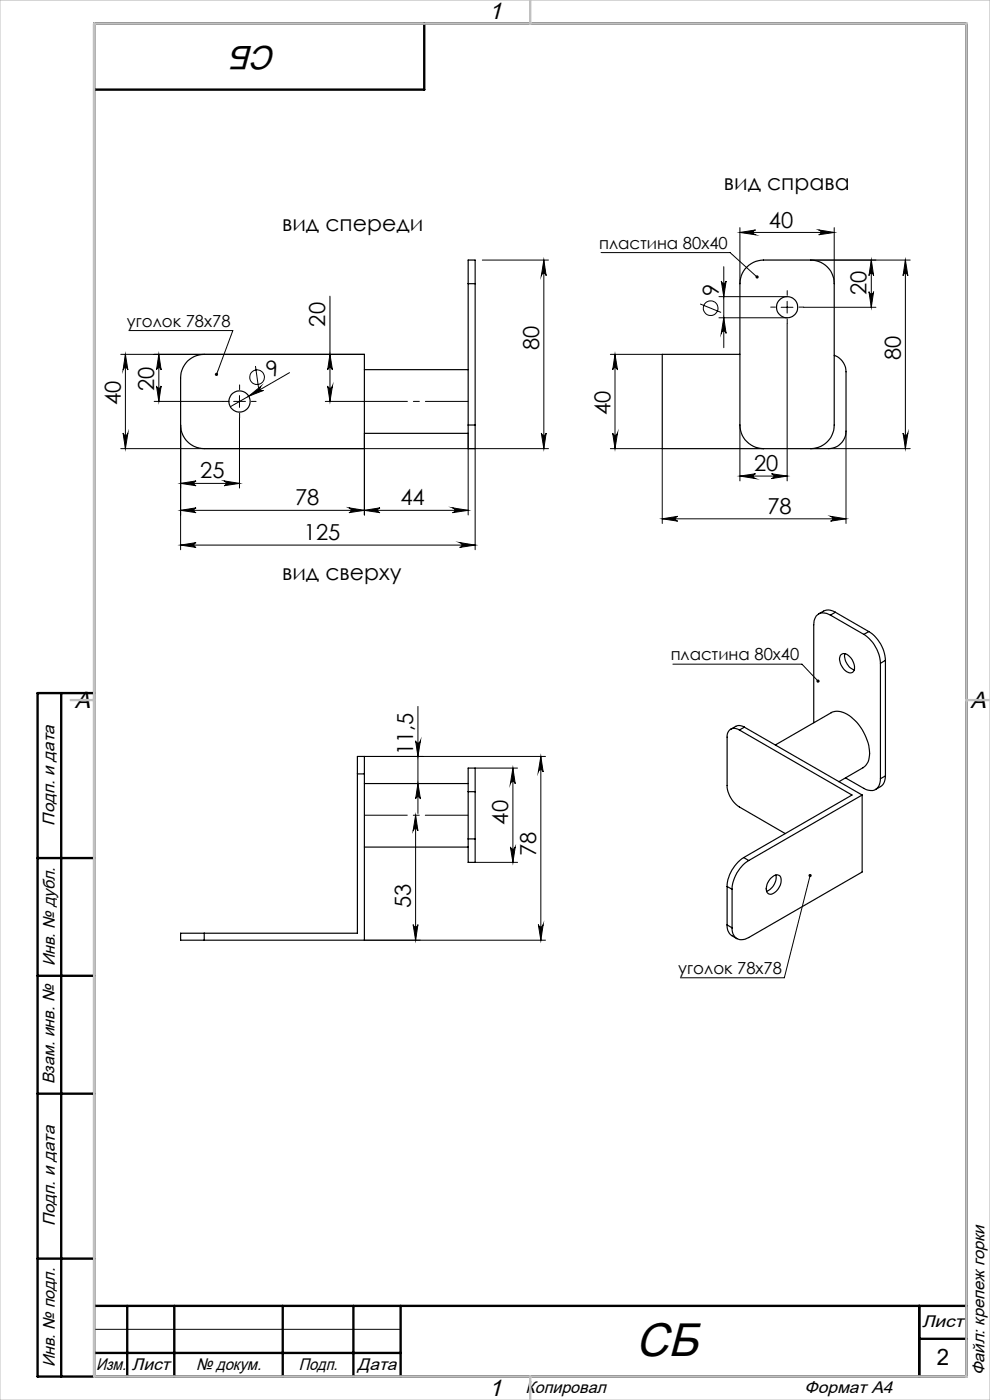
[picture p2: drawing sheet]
<svg xmlns="http://www.w3.org/2000/svg" width="210mm" height="297mm" viewBox="0 0 210 297" stroke-linecap="round" stroke-linejoin="round" font-family="sans-serif">
<g fill="none" stroke="#000" stroke-width=".21">
<path d="M102.3 55.2h14M115.4 55.2l.5 3.3a.51 .51 0 0 0-.6-.5 .51 .51 0 0 0-.5 .5zM115.4 55.2v40M127.5 53.6h27.4l5.7 5.2M153 59.6a.51 .51 0 0 0 .5 .5 .51 .51 0 0 0 .5-.5l-.5 3.3zM153.5 56.6v17.2M157 49.3l3.3-.5a.51 .51 0 0 0-.5 .5 .51 .51 0 0 0 .5 .5zM157 48.3v11.9M157 49.3h20M173.7 48.8l3.3 .5-3.3 .5a.51 .51 0 0 0 .4-.5 .51 .51 0 0 0-.4-.5zM177 48.3v11.9M184.8 55.2l.5 3.3a.49 .49 0 0 0-.5-.5 .49 .49 0 0 0-.5 .5z"/>
<path d="M184.8 55.2v10M192.1 55.2v40M192.1 55.2l.5 3.3a.51 .51 0 0 0-.5-.5 .51 .51 0 0 0-.5 .5zM193.1 55.2h-21.1M25.6 75.2h51.7M26.6 75.2l.5 3.3a.51 .51 0 0 0-.5-.5 .51 .51 0 0 0-.5 .5zM26.6 75.2v20M27.3 70.1h22.1l-3.5 9.3M33.7 75.2l.5 3.3a.49 .49 0 0 0-.5-.5 .49 .49 0 0 0-.5 .5zM33.7 75.2v10M54.2 77.6l.7 4.8M61.4 79.1l-12.5 7.2"/>
<path d="M70 75.2l.5 3.3a.51 .51 0 0 0-.5-.5 .51 .51 0 0 0-.5 .5zM70 62.8v22.4M129.5 75.2h11M130.5 75.2l.5 3.3a.51 .51 0 0 0-.5-.5 .51 .51 0 0 0-.5 .5zM130.5 75.2v20M148.5 64.5l4.5 1.8M152.5 62.9h14.5M152.5 67.4h14.5M153.5 67.4l.5 3.3a.51 .51 0 0 0-.5-.5 .51 .51 0 0 0-.5 .5zM165.7 65.2h2.5M167 63.9v2.5M167 68.7v33.3"/>
<path d="M170.5 65.2h15.3M184.3 61.9a.49 .49 0 0 0 .5 .4 .49 .49 0 0 0 .5-.4l-.5 3.3zM25.6 95.2h90.7M26.1 91.9a.51 .51 0 0 0 .5 .5 .51 .51 0 0 0 .5-.5l-.5 3.3zM32.7 85.2h14.6M33.2 81.9a.49 .49 0 0 0 .5 .4 .49 .49 0 0 0 .5-.4l-.5 3.3zM38.3 90.2v26.4M49.6 85.2h2.5M50.8 88.7v14.8M50.8 83.9v2.5M52.7 84.1l2.7-2.2a.52 .52 0 0 0-.2 .7 .52 .52 0 0 0 .7 .2zM69 85.2h8.3"/>
<path d="M69.5 81.9a.51 .51 0 0 0 .5 .4 .51 .51 0 0 0 .5-.4l-.5 3.3zM77.3 91.9v17.4M99.3 91.9v17.4M100.8 95.2v21.4M114.8 91.9a.51 .51 0 0 0 .5 .5 .51 .51 0 0 0 .6-.5l-.5 3.3zM129.5 95.2h11v15.9M130 91.9a.51 .51 0 0 0 .5 .5 .51 .51 0 0 0 .5-.5l-.5 3.3zM157 90.2v11.8M175.8 95.2h17.3M179.5 91.5v19.6M191.6 91.9a.51 .51 0 0 0 .5 .5 .51 .51 0 0 0 .5-.5l-.5 3.3zM38.3 115.6h62.5"/>
<path d="M38.3 108.3h61M38.3 102.5h12.5M38.3 115.6l3.3-.5a.51 .51 0 0 0-.5 .5 .51 .51 0 0 0 .5 .5zM38.3 108.3l3.3-.6a.51 .51 0 0 0-.5 .5 .51 .51 0 0 0 .5 .6zM38.3 102.5l3.3-.5a.51 .51 0 0 0-.5 .5 .51 .51 0 0 0 .5 .5zM47.5 102l3.3 .5-3.3 .5a.51 .51 0 0 0 .5-.5 .51 .51 0 0 0-.5-.5zM74 107.7l3.3 .6-3.3 .5a.51 .51 0 0 0 .5-.6 .51 .51 0 0 0-.5-.5zM77.3 108.3l3.3-.6a.51 .51 0 0 0-.5 .5 .51 .51 0 0 0 .5 .6zM96 107.7l3.3 .6-3.3 .5a.51 .51 0 0 0 .5-.6 .51 .51 0 0 0-.5-.5zM97.5 115.1l3.3 .5-3.3 .5a.51 .51 0 0 0 .5-.5 .51 .51 0 0 0-.5-.5zM140.5 110.1l3.3-.6a.51 .51 0 0 0-.5 .5 .51 .51 0 0 0 .5 .6zM140.5 110.1h39"/>
<path d="M157 101h10M157 101l3.3-.5a.51 .51 0 0 0-.5 .5 .51 .51 0 0 0 .5 .5zM163.7 100.5l3.3 .5-3.3 .5a.51 .51 0 0 0 .5-.5 .51 .51 0 0 0-.5-.5zM176.2 109.5l3.3 .6-3.3 .5a.51 .51 0 0 0 .4-.6 .51 .51 0 0 0-.4-.5zM88.2 157.2a.51 .51 0 0 0 .5 .4 .51 .51 0 0 0 .5-.4l-.5 3.3zM88.7 149.9v22.7M142.7 140.9h27.4l3.4 3.6M77.3 160.5h38.4M88.2 173l.5 3.2a.51 .51 0 0 0-.6-.4 .51 .51 0 0 0-.5 .4zM88.2 173v26.5M88.7 166.2l.5 3.3a.51 .51 0 0 0-.5-.5 .51 .51 0 0 0-.5 .5zM100.8 162.9h9"/>
<path d="M108.3 179.7a.51 .51 0 0 0 .5 .4 .51 .51 0 0 0 .5-.4l-.5 3.2zM108.8 162.9l.5 3.4a.51 .51 0 0 0-.5-.5 .51 .51 0 0 0-.5 .5zM108.8 162.9v20M114.7 160.5l.5 3.3a.51 .51 0 0 0-.5-.5 .51 .51 0 0 0-.5 .5zM114.7 160.5v39M77.3 199.5h38.4M87.6 196.1a.51 .51 0 0 0 .5 .5 .51 .51 0 0 0 .6-.5l-.5 3.4zM100.8 182.9h9M114.2 196.1a.51 .51 0 0 0 .5 .5 .51 .51 0 0 0 .5-.5l-.5 3.4zM171.8 185.7l-5.4 21.7h-22.1M20 282h65"/>
<circle cx="150.7" cy="65.4" r="1.55"/>
<circle cx="54.5" cy="80" r="1.56"/>
</g>
<path d="M164.5 65.2h-1M167 62.7v-1M167 67.7v1M169.5 65.2h1M48.3 85.2h-1M50.8 82.7v-1M50.8 87.7v1M53.3 85.2h1" fill="none" stroke="#000" stroke-width=".21" stroke-dasharray="15.2 1.3 1.3 1.3"/>
<path d="M77.3 85.2h22" fill="none" stroke="#000" stroke-width=".21" stroke-dasharray="15.2 1.3 1.3 1.3" stroke-dashoffset="6.1"/>
<path d="M77.3 172.9h22" fill="none" stroke="#000" stroke-width=".21" stroke-dasharray="15.2 1.3 1.3 1.3" stroke-dashoffset="6.2"/>
<g fill="none" stroke="#000" stroke-width=".25">
<path d="M39.8 76.6l1.3-.9 1.1-.4 1.1-.1h34v20h-34a5 5 0 0 1-5-5v-10.6l.5-1.6zM77.3 78.4h22M99.3 60.2v-5h1.5v5M99.3 60.2h1.5M99.3 60.2v30M100.8 60.2v30M157 75.2h-16.5v20h35.3a3.7 3.7 0 0 0 3.7-3.7v-12.6a3.7 3.7 0 0 0-2.5-3.5M77.3 91.9h22M99.3 90.2v5h1.5v-5M99.3 90.2h1.5M162 95.2a5.1 5.1 0 0 1-5-5v-30a5.1 5.1 0 0 1 5-5h10a5 5 0 0 1 5 5v30a5 5 0 0 1-5 5M176.1 130.5a2.15 2.15 0 0 0-2.5-.3 2.15 2.15 0 0 0-1 2.3v20.8"/>
<path d="M176.1 130.5l7.1 4.1M177.2 129.9l-1.5-.5a3.3 3.3 0 0 0-2.1 .8M177.2 129.9l-1.1 .6M177.2 129.9l7.1 4.1M178.3 139a1.35 1.35 0 0 1 2.1 .4 2.64 2.64 0 0 1 .5 3.2 1.72 1.72 0 0 1-2.2-1.1 2.57 2.57 0 0 1-.4-2.5zM179.2 138.7a3.3 3.3 0 0 0 2 3.4M183.2 134.6a8 8 0 0 1 3.6 6.1M184.3 134a7.6 7.6 0 0 1 3.5 6.1M184.3 134l-1.1 .6M20 147v145M156.8 154.9a1.6 1.6 0 0 0-1.8-.2 1.6 1.6 0 0 0-.8 1.7v10.2a5.8 5.8 0 0 0 2.6 4.6l9.8 5.6M156.8 154.9l23.9 13.8-22.9 13.2"/>
<path d="M157.9 154.3l-1-.4a2.78 2.78 0 0 0-1.9 .8M157.9 154.3l-1.1 .6M157.9 154.3l25 14.4M164.5 158l11.8-6.8a4.1 4.1 0 0 1 4.7 1.3 10.1 10.1 0 0 1 3.4 8.3l-.2 .8-.7 1-5.6 3.2M186.8 140.7v24.5M187.8 140.1l-1 .6M187.8 140.1v24.5M75.8 164.2v-3.7h1.5v3.7M75.8 164.2h1.5M75.8 164.2v33.8h-32.5M77.3 164.2v35.3h-34M77.3 179.7h22"/>
<path d="M77.3 166.2h22M99.3 168v-5.1h1.5v5.1M99.3 178v4.9h1.5v-4.9M99.3 168v10M99.3 168h1.5M99.3 178h1.5M100.8 168v10M179.4 165l3.8 2.2a2.08 2.08 0 0 0 3.3-.8l.3-1.2M182.9 168.7v16.3l-24.1 13.9a2.15 2.15 0 0 1-2.5 .2 2.15 2.15 0 0 1-1-2.3M182.9 168.7l-24.1 13.9M187.8 164.6l-.3 1.6a3.2 3.2 0 0 1-1.8 1.3M187.8 164.6l-1 .6"/>
<path d="M43.3 198h-5v1.5h5M43.3 198v1.5M154.2 196.2l.1 .9 .3 .7a3.3 3.3 0 0 0 1.7 1.3M154.2 188.1l1.1 .6M154.2 196.2l1.1 .6M154.2 188.1v8.1M155.3 188.7v8.1M157.8 181.9a7.8 7.8 0 0 0-3.6 6.2M157.8 181.9l1 .7M158.8 182.6a7.6 7.6 0 0 0-3.5 6.1M163.4 186.4a1.44 1.44 0 0 1 2.1-.5 3 3 0 0 1-2.1 3.8 1.13 1.13 0 0 1-.8-1.7l.2-.7zM164.6 185.6a3.1 3.1 0 0 1-2 3.5"/>
<circle cx="167" cy="65.2" r="2.26"/>
<circle cx="50.8" cy="85.2" r="2.26"/>
</g>
<g fill="none" stroke="#000" stroke-width=".5">
<path d="M90 5v14h-70M13 147v145M20 147h-12v145h197v-287h-185v287M8 182h12M8 207h12M8 232h12M8 267h12M20 277h185M27 277v15M37 277v15M60 277v15M75 277v15"/>
<path d="M85 277v15M195 277v15M20 287h65M195 284h10"/>
</g>
<path d="M0 0h210v297h-210z" fill="none" stroke="#c0c0c0" stroke-width=".21"/>
<path d="M20 5h185v287h-185zM112.5 0v5M15 148.5h5M205 148.5h5M112.5 292v5" fill="none" stroke="#c0c0c0" stroke-width=".5"/>
<g fill="#000">
<path d="M52.7 84.1l2.7-2.2a.52 .52 0 0 0-.2 .7 .52 .52 0 0 0 .7 .2z"/>
<path d="M157 49.3l3.3-.5a.51 .51 0 0 0-.5 .5 .51 .51 0 0 0 .5 .5zM173.7 48.8l3.3 .5-3.3 .5a.51 .51 0 0 0 .4-.5 .51 .51 0 0 0-.4-.5z"/>
<path d="M192.1 55.2l.5 3.3a.51 .51 0 0 0-.5-.5 .51 .51 0 0 0-.5 .5zM191.6 91.9a.51 .51 0 0 0 .5 .5 .51 .51 0 0 0 .5-.5l-.5 3.3zM153 59.6a.51 .51 0 0 0 .5 .5 .51 .51 0 0 0 .5-.5l-.5 3.3zM153.5 67.4l.5 3.3a.51 .51 0 0 0-.5-.5 .51 .51 0 0 0-.5 .5z"/>
<path d="M45.7 79.2a.33 .33 0 0 0 .1 .6l.1-.4-.1 .4a.34 .34 0 0 0 .4-.4 .34 .34 0 0 0-.5-.2zM160.4 58.5l-.1 .1a.34 .34 0 0 0 .1 .4 .34 .34 0 0 0 .4 0l-.2-.2 .2 .2 .1-.3a.32 .32 0 0 0-.5-.2zM171.6 185.5a.34 .34 0 0 0 0 .5 .34 .34 0 0 0 .5-.1 .34 .34 0 0 0-.2-.5l-.1 .3 .1-.3zM173.2 144.3v.1a.35 .35 0 0 0 .2 .4 .35 .35 0 0 0 .3-.1l-.2-.2 .2 .2a.34 .34 0 0 0 0-.5 .34 .34 0 0 0-.5 .1z"/>
<path d="M69.5 81.9a.51 .51 0 0 0 .5 .4 .51 .51 0 0 0 .5-.4l-.5 3.3zM70 75.2l.5 3.3a.51 .51 0 0 0-.5-.5 .51 .51 0 0 0-.5 .5z"/>
<path d="M114.8 91.9a.51 .51 0 0 0 .5 .5 .51 .51 0 0 0 .6-.5l-.5 3.3zM115.4 55.2l.5 3.3a.51 .51 0 0 0-.6-.5 .51 .51 0 0 0-.5 .5zM26.1 91.9a.51 .51 0 0 0 .5 .5 .51 .51 0 0 0 .5-.5l-.5 3.3zM26.6 75.2l.5 3.3a.51 .51 0 0 0-.5-.5 .51 .51 0 0 0-.5 .5zM33.2 81.9a.49 .49 0 0 0 .5 .4 .49 .49 0 0 0 .5-.4l-.5 3.3zM33.7 75.2l.5 3.3a.49 .49 0 0 0-.5-.5 .49 .49 0 0 0-.5 .5zM88.7 166.2l.5 3.3a.51 .51 0 0 0-.5-.5 .51 .51 0 0 0-.5 .5zM88.2 157.2a.51 .51 0 0 0 .5 .4 .51 .51 0 0 0 .5-.4l-.5 3.3zM114.2 196.1a.51 .51 0 0 0 .5 .5 .51 .51 0 0 0 .5-.5l-.5 3.4zM114.7 160.5l.5 3.3a.51 .51 0 0 0-.5-.5 .51 .51 0 0 0-.5 .5zM108.3 179.7a.51 .51 0 0 0 .5 .4 .51 .51 0 0 0 .5-.4l-.5 3.2zM108.8 162.9l.5 3.4a.51 .51 0 0 0-.5-.5 .51 .51 0 0 0-.5 .5zM130 91.9a.51 .51 0 0 0 .5 .5 .51 .51 0 0 0 .5-.5l-.5 3.3zM130.5 75.2l.5 3.3a.51 .51 0 0 0-.5-.5 .51 .51 0 0 0-.5 .5zM184.3 61.9a.49 .49 0 0 0 .5 .4 .49 .49 0 0 0 .5-.4l-.5 3.3zM184.8 55.2l.5 3.3a.49 .49 0 0 0-.5-.5 .49 .49 0 0 0-.5 .5z"/>
<path d="M38.3 115.6l3.3-.5a.51 .51 0 0 0-.5 .5 .51 .51 0 0 0 .5 .5zM97.5 115.1l3.3 .5-3.3 .5a.51 .51 0 0 0 .5-.5 .51 .51 0 0 0-.5-.5zM38.3 108.3l3.3-.6a.51 .51 0 0 0-.5 .5 .51 .51 0 0 0 .5 .6zM74 107.7l3.3 .6-3.3 .5a.51 .51 0 0 0 .5-.6 .51 .51 0 0 0-.5-.5zM38.3 102.5l3.3-.5a.51 .51 0 0 0-.5 .5 .51 .51 0 0 0 .5 .5zM47.5 102l3.3 .5-3.3 .5a.51 .51 0 0 0 .5-.5 .51 .51 0 0 0-.5-.5zM77.3 108.3l3.3-.6a.51 .51 0 0 0-.5 .5 .51 .51 0 0 0 .5 .6zM96 107.7l3.3 .6-3.3 .5a.51 .51 0 0 0 .5-.6 .51 .51 0 0 0-.5-.5zM140.5 110.1l3.3-.6a.51 .51 0 0 0-.5 .5 .51 .51 0 0 0 .5 .6zM176.2 109.5l3.3 .6-3.3 .5a.51 .51 0 0 0 .4-.6 .51 .51 0 0 0-.4-.5z"/>
<path d="M163.7 100.5l3.3 .5-3.3 .5a.51 .51 0 0 0 .5-.5 .51 .51 0 0 0-.5-.5zM157 101l3.3-.5a.51 .51 0 0 0-.5 .5 .51 .51 0 0 0 .5 .5z"/>
<path d="M88.2 173l.5 3.2a.51 .51 0 0 0-.6-.4 .51 .51 0 0 0-.5 .4zM87.6 196.1a.51 .51 0 0 0 .5 .5 .51 .51 0 0 0 .6-.5l-.5 3.4z"/>
</g>
<text font-size="10" x="134.8" y="287.6">СБ</text>
<text font-size="7.1" x="58.7" y="9.8" transform="rotate(-180 58.7 9.8)">СБ</text>
<g font-size="5">
<text x="103.7" y="4.1">1</text>
<text x="15.9" y="150.1">A</text>
<text x="205.9" y="150.1">A</text>
<text x="103.7" y="296.1">1</text>
</g>
<text font-size="4.8" x="198.7" y="289.6">2</text>
<g font-size="4.7">
<text x="153.5" y="40.4">вид справа</text>
<text x="59.8" y="49.1">вид спереди</text>
<text x="163.1" y="48.3">40</text>
<text x="152.5" y="62.8" transform="rotate(-90 152.5 62.8)">9</text>
<text x="183.8" y="62.7" transform="rotate(-90 183.8 62.7)">20</text>
<text x="69" y="69.3" transform="rotate(-90 69 69.3)">20</text>
<text x="114.4" y="74.3" transform="rotate(-90 114.4 74.3)">80</text>
<text x="191.1" y="76.3" transform="rotate(-90 191.1 76.3)">80</text>
<text x="32.7" y="83" transform="rotate(-90 32.7 83)">20</text>
<text x="57.6" y="80.2" transform="rotate(-30 57.6 80.2)">9</text>
<text x="25.6" y="85.9" transform="rotate(-90 25.6 85.9)">40</text>
<text x="129.5" y="88" transform="rotate(-90 129.5 88)">40</text>
<text x="42.5" y="101.5">25</text>
<text x="160" y="100">20</text>
<text x="62.6" y="107.2">78</text>
<text x="84.9" y="107.2">44</text>
<text x="162.8" y="109">78</text>
<text x="64.5" y="114.6">125</text>
<text x="59.8" y="123.1">вид сверху</text>
<text x="87.7" y="160.2" transform="rotate(-90 87.7 160.2)">11,5</text>
<text x="107.8" y="174.9" transform="rotate(-90 107.8 174.9)">40</text>
<text x="113.7" y="181.5" transform="rotate(-90 113.7 181.5)">78</text>
<text x="87.2" y="192.6" transform="rotate(-90 87.2 192.6)">53</text>
</g>
<g font-size="3.6">
<text x="11.6" y="175.1" transform="rotate(-90 11.6 175.1)">Подп. и дата</text>
<text x="11.6" y="205" transform="rotate(-90 11.6 205)">Инв. № дубл.</text>
<text x="11.6" y="230" transform="rotate(-90 11.6 230)">Взам. инв. №</text>
<text x="11.6" y="260.1" transform="rotate(-90 11.6 260.1)">Подп. и дата</text>
<text x="195.6" y="281.6">Лист</text>
<text x="11.6" y="290" transform="rotate(-90 11.6 290)">Инв. № подл.</text>
<text x="20.4" y="290.6">Изм.</text>
<text x="28" y="290.6">Лист</text>
<text x="41.6" y="290.6">№ докум.</text>
<text x="63.4" y="290.6">Подп.</text>
<text x="75.9" y="290.6">Дата</text>
<text x="208.8" y="291.8" transform="rotate(-90 208.8 291.8)">Файл: крепеж горки</text>
<text x="111.5" y="295.6">Копировал</text>
<text x="170.7" y="295.6">Формат А4</text>
</g>
<g font-size="3.5">
<text x="127.1" y="52.8">пластина 80х40</text>
<text x="26.9" y="69.3">уголок 78х78</text>
<text x="142.3" y="140.1">пластина 80х40</text>
<text x="143.9" y="206.6">уголок 78х78</text>
</g>
</svg>
